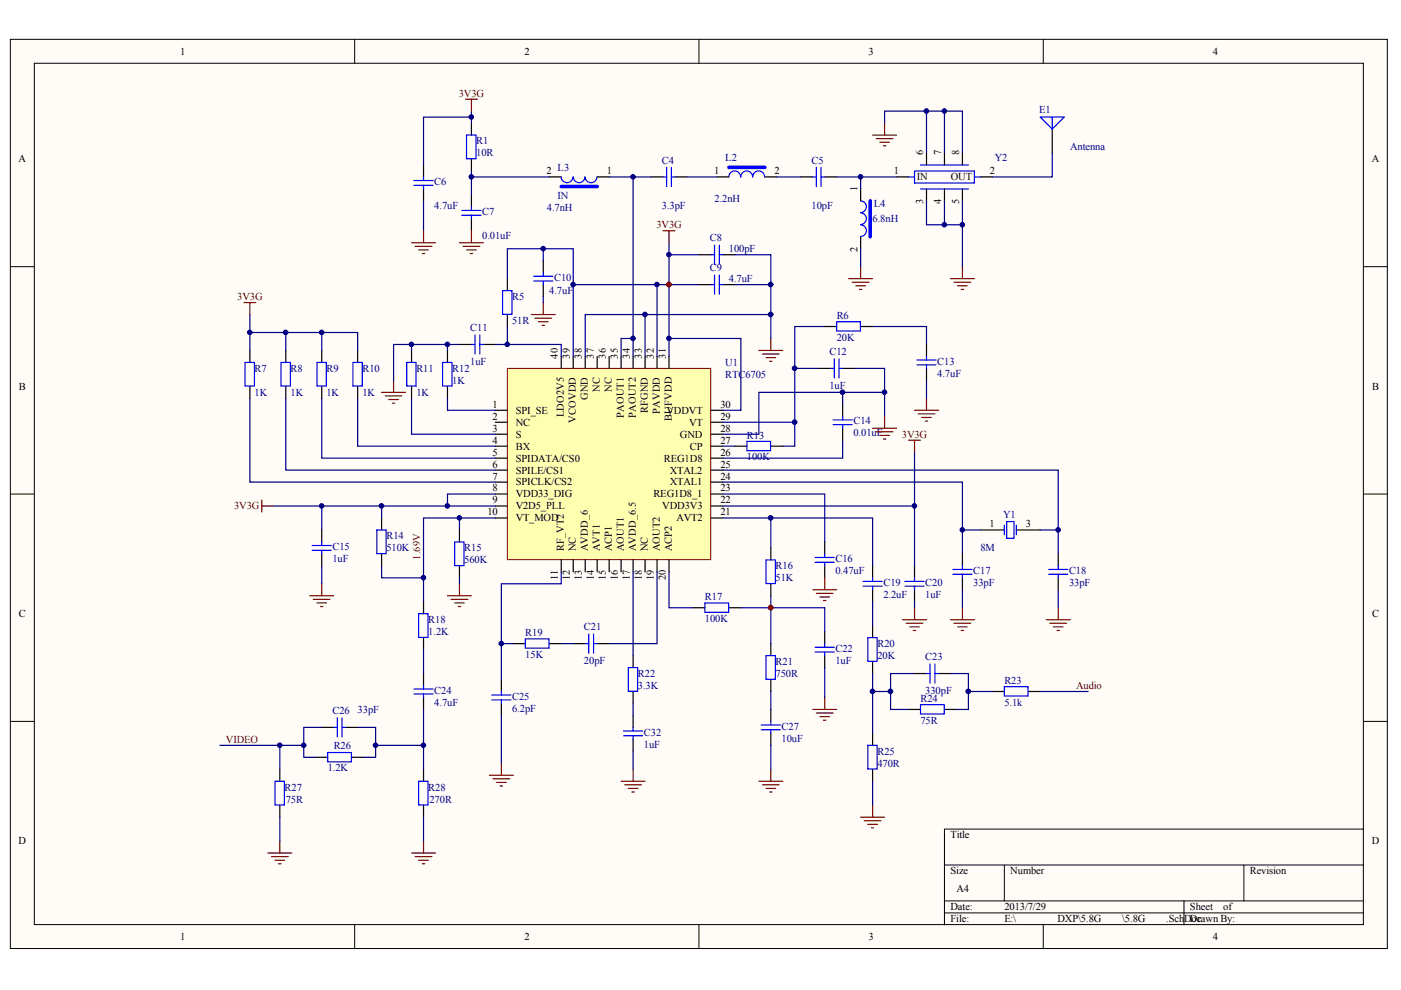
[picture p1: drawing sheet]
<svg xmlns="http://www.w3.org/2000/svg" width="297mm" height="210mm" viewBox="0 0 297 210" stroke-linecap="round" stroke-linejoin="round" font-family="sans-serif">
<g fill="#fffcf8" stroke="#000" stroke-width=".21">
<path d="M2.2 8.3h291.9v192.8h-291.9z"/>
<path d="M7.3 13.4h281.8v182.6h-281.8z"/>
</g>
<g fill="none" stroke="#000" stroke-width=".21">
<path d="M75.2 8.3v5.1M148.2 8.3v5.1M221.2 8.3v5.1M2.2 56.5h5.1M289.1 56.5h5.1M2.2 104.8h5.1M289.1 104.8h5.1M2.2 153h5.1M289.1 153h5.1M289.1 175.8h-88.9v20.3M75.2 196.1v5.1M148.2 196.1v5.1"/>
<path d="M200.2 183.4h88.9M200.2 191h88.9M200.2 193.6h88.9M212.9 183.4v7.6M221.2 196.1v5.1M251 191v5.1M263.7 183.4v7.6"/>
</g>
<g fill="#000080" stroke="#000080" stroke-width=".21">
<circle cx="141.8" cy="60.3" r=".48"/>
<circle cx="163.4" cy="128.8" r=".49"/>
</g>
<path d="M107.6 78.1h43.1v40.6h-43.1z" fill="#ffffb0" stroke="#800000" stroke-width=".21"/>
<g fill="none" stroke="#000" stroke-width=".25">
<path d="M89.8 35v2.5M100 26.1v2.5M100 33.7v2.5M116.5 37.5h2.5M126.6 37.5h2.6M138 37.5h2.6M143.1 37.5h2.6M152 37.5h2.5M162.2 37.5h2.5M169.8 37.5h2.5M174.9 37.5h2.5M190.1 37.5h2.5"/>
<path d="M196.4 32.4v2.6M200.2 32.4v2.6M204.1 32.4v2.6M207.9 37.5h2.5M223.1 27.4v5M89.8 40.1v2.5M100 41.3v2.6M100 46.4v2.5M107.6 59.1v2.5M115.2 55.3v2.5M148.2 54h2.5M153.3 54h2.5"/>
<path d="M182.5 40.1v2.5M182.5 50.2v2.5M196.4 40.1v2.5M200.2 40.1v2.5M204.1 40.1v2.5M53 74.3v2.5M60.6 74.3v2.5M68.2 74.3v2.5M75.8 74.3v2.5M87.3 74.3v2.5M94.9 74.3v2.5M97.4 73h2.6"/>
<path d="M102.5 73h2.5M107.6 66.7v2.5M115.2 60.4v2.5M119 75.6v2.5M121.5 75.6v2.5M124.1 75.6v2.5M126.6 75.6v2.5M129.2 75.6v2.5M131.7 75.6v2.5M134.2 75.6v2.5M136.8 75.6v2.5M139.3 75.6v2.5"/>
<path d="M141.8 75.6v2.5M148.2 60.4h2.5M153.3 60.4h2.5M173.6 78.1h2.5M174.9 69.2h2.5M178.7 78.1h2.5M182.5 69.2h2.5M196.4 73v2.6M196.4 78.1v2.5M53 81.9v2.6M60.6 81.9v2.6M68.2 81.9v2.6"/>
<path d="M75.8 81.9v2.6M87.3 81.9v2.6M94.9 81.9v2.6M105 87h2.6M105 89.5h2.6M105 92.1h2.6M105 94.6h2.6M105 97.1h2.6M105 99.7h2.6M150.7 87h2.6M150.7 89.5h2.6M150.7 92.1h2.6"/>
<path d="M150.7 94.6h2.6M150.7 97.1h2.6M150.7 99.7h2.6M155.8 94.6h2.5M163.4 94.6h2.6M178.7 85.7v2.6M178.7 90.8v2.5M68.2 112.4v2.5M68.2 117.4v2.6M80.9 109.8v2.6M80.9 117.4v2.6M97.4 112.4v2.5"/>
<path d="M97.4 120v2.5M105 102.2h2.6M105 104.8h2.6M105 107.3h2.6M105 109.8h2.6M119 118.7v2.5M121.5 118.7v2.5M124.1 118.7v2.5M126.6 118.7v2.5M129.2 118.7v2.5M131.7 118.7v2.5M134.2 118.7v2.5"/>
<path d="M136.8 118.7v2.5M139.3 118.7v2.5M141.8 118.7v2.5M150.7 102.2h2.6M150.7 104.8h2.6M150.7 107.3h2.6M150.7 109.8h2.6M163.4 116.2v2.5M174.9 114.9v2.5M174.9 120v2.5M185 120v2.5M193.9 120v2.5"/>
<path d="M204.1 117.4v2.6M207.9 112.4h5M215.5 112.4h5.1M224.4 117.4v2.6M89.8 127.6v2.5M89.8 135.2v2.5M108.8 136.5h2.6M116.5 136.5h2.5M121.5 136.5h2.6M126.6 136.5h2.6M134.2 139v2.5M146.9 128.9h2.6"/>
<path d="M154.5 128.9h2.6M163.4 123.8v2.5M163.4 136.5v2.5M174.9 133.9v2.6M174.9 139v2.5M185 125v2.6M185 132.7v2.5M193.9 125v2.6M204.1 122.5v2.5M224.4 122.5v2.5M68.2 154.2h2.6M73.3 154.2h2.5"/>
<path d="M89.8 142.8v2.5M89.8 147.9v2.5M106.3 144.1v2.5M106.3 149.2v2.5M134.2 146.6v2.6M134.2 151.7v2.5M134.2 156.8v2.5M163.4 144.1v2.5M163.4 150.4v2.6M163.4 155.5v2.5M185 140.3v2.5M185 155.5v2.5"/>
<path d="M192.6 150.4h2.6M193.9 142.8h2.5M199 142.8h2.5M200.2 150.4h2.6M210.4 146.6h2.5M218 146.6h2.6M59.3 163.1v2.5M59.3 170.7v2.6M66.9 160.6h2.6M74.6 160.6h2.5M89.8 163.1v2.5M89.8 170.7v2.6"/>
<path d="M185 163.1v2.5"/>
</g>
<g fill="none" stroke="#00f" stroke-width=".25">
<path d="M87.8 39.3h4M87.8 38.3h4M89.8 37.5v.8M89.8 39.3v.8M98.9 28.6h2v5.1h-2zM121.5 37.5a1.26 1.26 0 0 1-1.3 1.2 1.26 1.26 0 0 1-1.2-1.2M126.6 37.5a1.26 1.26 0 0 1-1.3 1.2 1.26 1.26 0 0 1-1.3-1.2 1.26 1.26 0 0 1-1.2 1.2 1.26 1.26 0 0 1-1.3-1.2M140.6 37.5h.7M141.3 35.5v4M142.4 37.5h.7M142.4 35.5v4M157 37.5a1.26 1.26 0 0 0-1.2-1.3 1.26 1.26 0 0 0-1.3 1.3"/>
<path d="M159.6 37.5a1.24 1.24 0 0 0-1.3-1.3 1.24 1.24 0 0 0-1.2 1.3M162.1 37.5a1.26 1.26 0 0 0-1.3-1.3 1.26 1.26 0 0 0-1.2 1.3M172.3 37.5h.8M173.1 35.5v4M174.1 37.5h.8M174.1 35.5v4M192.6 37.5h1.3M193.9 36.2h12.7v2.6h-12.7zM195.2 35h10.1M206.6 37.5h1.3M220.6 24.8h5l-2.5 2.6zM223.1 24.8v2.6"/>
<path d="M97.9 45.6h4.1M97.9 44.6h4.1M100 43.9v.7M100 45.6v.8M113.2 58.6h4M113.2 59.6h4M115.2 57.8v.8M115.2 59.6v.8M150.7 54h.8M151.5 52v4M151.5 58.3v4.1M152.5 52v4"/>
<path d="M152.5 58.3v4.1M152.5 54h.8M182.5 42.6a1.24 1.24 0 0 1 1.2 1.2 1.24 1.24 0 0 1-1.2 1.3M182.5 45.1a1.24 1.24 0 0 1 1.2 1.3 1.24 1.24 0 0 1-1.2 1.2M182.5 47.7a1.24 1.24 0 0 1 1.2 1.2 1.24 1.24 0 0 1-1.2 1.3M195.2 40.1h10.1M52 76.8h1.9v5.1h-1.9zM59.6 76.8h2v5.1h-2zM67.2 76.8h2v5.1h-2zM74.8 76.8h2v5.1h-2zM86.2 76.8h2v5.1h-2zM93.8 76.8h2v5.1h-2z"/>
<path d="M100 73h.7M100.7 71v4.1M101.7 71v4.1M101.7 73h.8M106.6 61.6h1.9v5h-1.9zM150.7 60.4h.8M152.5 60.4h.8M176.1 78.1h.8M176.9 76.1v4M177.4 68.2h5v2h-5zM177.9 76.1v4M177.9 78.1h.8"/>
<path d="M194.4 76.3h4.1M194.4 77.3h4.1M196.4 75.6v.7M196.4 77.3v.8M158.3 93.6h5.1v2h-5.1zM176.6 89h4.1M176.6 90h4.1M178.7 88.3v.7M178.7 90v.8M66.2 115.7h4M66.2 116.7h4M68.2 114.9v.8"/>
<path d="M68.2 116.7v.7M79.9 112.4h2v5h-2zM96.4 114.9h2v5h-2zM162.4 118.7h2v5h-2zM172.8 118.2h4.1M172.8 119.2h4.1M174.9 117.4v.8M174.9 119.2v.8M204.1 120v.7M212.9 111.3v2.1M213.4 110.6h1.6v3.5h-1.6zM215.5 111.3v2.1"/>
<path d="M224.4 120v.7M88.8 130.1h2v5h-2zM111.4 135.4h5v2h-5zM124.1 136.5h.7M124.8 134.4v4.1M125.8 134.4v4.1M125.8 136.5h.8M149.4 127.8h5.1v2h-5.1zM162.4 139h2v5h-2zM172.8 137.2h4.1M172.8 138.2h4.1M174.9 136.5v.7"/>
<path d="M174.9 138.2v.8M183 123.3h4M183 124.3h4M184 135.2h2v5h-2zM185 122.5v.8M185 124.3v.7M191.9 123.3h4M191.9 124.3h4M193.9 122.5v.8M193.9 124.3v.7M202 120.7h4.1M202 121.7h4.1"/>
<path d="M204.1 121.7v.8M222.3 120.7h4.1M222.3 121.7h4.1M224.4 121.7v.8M69.5 159.6h5v1.9h-5zM70.8 154.2h.7M71.5 152.2v4.1M72.5 152.2v4.1M72.5 154.2h.8M87.8 146.1h4M87.8 147.1h4M89.8 145.3v.8"/>
<path d="M89.8 147.1v.8M104.3 148.4h4M104.3 147.4h4M106.3 146.6v.8M106.3 148.4v.8M132.2 155h4.1M132.2 156h4.1M133.2 141.5h2v5.1h-2zM134.2 154.2v.8M134.2 156v.8M161.4 154.7h4.1M161.4 153.7h4.1"/>
<path d="M163.4 153v.7M163.4 154.7v.8M184 158h2v5.1h-2zM195.2 149.4h5v2h-5zM196.4 142.8h.8M197.2 140.8v4M198.2 140.8v4M198.2 142.8h.8M212.9 145.6h5.1v2h-5.1zM58.3 165.6h2v5.1h-2zM88.8 165.6h2v5.1h-2z"/>
</g>
<g fill="none" stroke="#000080" stroke-width=".25">
<path d="M100 24.8h-10.2v10.2M100 37.5h16.5M100 23.6v2.5M100 36.2v5.1M129.2 37.5h5M138 37.5h-3.8v34.3M145.7 37.5h6.3M164.7 37.5h5.1M177.4 37.5h12.7M182.5 37.5v2.6M196.4 32.4v-8.8h7.7v8.8M196.4 23.6h-8.9v2.5"/>
<path d="M200.2 23.6v8.8M223.1 32.4v5.1h-12.7M89.8 42.6v6.3M115.2 55.3v-2.6h6.3v7.7M115.2 52.7h-7.6v6.4M141.8 51.5v24.1M141.8 54h6.4M155.8 54h7.6v6.4M182.5 52.7v3.8M196.4 42.6v5.1h7.7v-5.1M200.2 42.6v5.1M204.1 47.7v8.8"/>
<path d="M53 74.3v-3.8h22.8v3.8M53 66.7v3.8M60.6 70.5v3.8M68.2 70.5v3.8M87.3 73h-3.9v7.6M94.9 73v1.3M97.4 73h-10.1v1.3M105 73h2.6M107.6 69.2v3.8h11.4v2.6M115.2 62.9v1.3M131.7 75.6v-3.8h2.5v3.8M136.8 66.7h-12.7v8.9"/>
<path d="M139.3 60.4h-17.8v15.2M141.8 71.8h15.3v15.2h-3.8M148.2 60.4h-8.9v15.2M155.8 60.4h7.6v11.4M163.4 66.7h-26.6v8.9M168.5 78.1h5.1M174.9 69.2h-6.4v20.3h-15.2M181.2 78.1h6.3v5.1M185 69.2h11.4v3.8M53 84.5v17.7h52M60.6 84.5v15.2h44.4M68.2 84.5v12.6h36.8"/>
<path d="M75.8 84.5v10.1h29.2M87.3 84.5v7.6h17.7M94.9 84.5v2.5h10.1M153.3 99.7h71.1v12.7M153.3 94.6h2.5M168.5 89.5v5.1h-2.5M178.7 93.3v3.8h-25.4M178.7 85.7v-2.5h8.8v5.1M178.7 83.2h-17.8v8.9h-7.6M193.9 95.9v11.4h-40.6M196.4 80.6v3.9M58.1 107.3h46.9"/>
<path d="M68.2 107.3v5.1M68.2 120v3.8M80.9 120v2.5h8.9M80.9 107.3v2.5M97.4 109.8v2.6M105 104.8h-10.1v2.5M105 109.8h-15.2v17.8M153.3 109.8h31.7v10.2M153.3 102.2h50.8v10.2M153.3 104.8h21.6v10.1M163.4 109.8v6.4M193.9 107.3v12.7"/>
<path d="M207.9 112.4h-3.8v5M220.6 112.4h3.8v5M89.8 137.7v5.1M97.4 122.5v1.3M106.3 136.5v7.6M119 121.2v2.6h-12.7v12.7h2.5M119 136.5h2.5M134.2 121.2v17.8M139.3 121.2v15.3h-10.1M141.8 121.2v7.7h5.1M157.1 128.9h17.8v5M163.4 126.3v10.2"/>
<path d="M185 127.6v5.1M193.9 127.6v1.3M204.1 125v3.9M224.4 125v3.9M46.6 158h12.7M64.4 158h-5.1v5.1M68.2 154.2h-3.8v6.4h2.5M75.8 154.2h3.8v6.4h-2.5M79.6 158h10.2v5.1M89.8 150.4v7.6M106.3 151.7v10.1M134.2 149.2v2.5"/>
<path d="M134.2 159.3v3.8M163.4 146.6v3.8M163.4 158v5.1M174.9 141.5v6.4M185 142.8v3.8h3.8M185 146.6v8.9M193.9 142.8h-5.1v7.6h3.8M201.5 142.8h3.8v7.6h-2.5M205.3 146.6h5.1M220.6 146.6h10.1M59.3 173.3v5M89.8 173.3v5"/>
<path d="M185 165.6v5.1"/>
</g>
<path d="M119 39.5h7.6M154.5 35.5h7.7M184.5 42.6v7.6" fill="none" stroke="#00f" stroke-width=".76"/>
<g fill="none" stroke="#800000" stroke-width=".25">
<path d="M98.7 21h2.5M100 21v2.6M185 28.6h5.1M185.8 29.4h3.5M186.5 30.2h2.1M187.3 30.9h.5M187.5 26.1v2.5M87.3 51.5h5M88 52.2h3.6M88.8 53h2M89.5 53.8h.5M89.8 48.9v2.6"/>
<path d="M97.4 51.5h5.1M98.2 52.2h3.5M98.9 53h2.1M99.7 53.8h.5M100 48.9v2.6M140.6 48.9h2.5M141.8 48.9v2.6M179.9 59.1h5.1M180.7 59.8h3.5M182.5 56.5v2.6M201.5 59.1h5.1M202.3 59.8h3.5"/>
<path d="M204.1 56.5v2.6M51.7 64.2h2.5M53 64.2v2.5M112.6 66.7h5.1M113.4 67.5h3.6M114.2 68.2h2M114.9 69h.5M115.2 64.2v2.5M160.9 74.3h5.1M161.7 75.1h3.5M162.4 75.8h2M163.2 76.6h.5"/>
<path d="M163.4 71.8v2.5M181.5 60.6h2M182.2 61.4h.5M203 60.6h2.1M203.8 61.4h.5M80.9 83.2h5.1M81.7 83.9h3.5M82.4 84.7h2.1M83.2 85.5h.5M83.4 80.6v2.6M185 90.8h5.1M185.8 91.6h3.5"/>
<path d="M186.5 92.3h2.1M187.3 93.1h.5M187.5 88.3v2.5M192.6 93.3h2.6M193.9 93.3v2.6M193.9 87h5.1M194.7 87.8h3.5M195.4 88.5h2.1M196.2 89.3h.5M196.4 84.5v2.5M55.5 106v2.6M55.5 107.3h2.6"/>
<path d="M65.7 126.3h5.1M66.4 127.1h3.6M67.2 127.8h2M68 128.6h.5M68.2 123.8v2.5M94.9 126.3h5.1M95.6 127.1h3.6M96.4 127.8h2M97.2 128.6h.5M97.4 123.8v2.5M172.3 125h5.1M173.1 125.8h3.5"/>
<path d="M173.8 126.6h2.1M174.6 127.3h.5M174.9 122.5v2.5M191.4 131.4h5M192.1 132.2h3.6M192.9 132.9h2M193.6 133.7h.6M193.9 128.9v2.5M201.5 131.4h5.1M202.3 132.2h3.5M203 132.9h2.1M203.8 133.7h.5"/>
<path d="M204.1 128.9v2.5M221.8 131.4h5.1M222.6 132.2h3.5M223.3 132.9h2.1M224.1 133.7h.5M224.4 128.9v2.5M172.3 150.4h5.1M173.1 151.2h3.5M173.8 151.9h2.1M174.6 152.7h.5M174.9 147.9v2.5M59.3 178.3v2.6"/>
<path d="M89.8 178.3v2.6M103.8 164.4h5M104.5 165.1h3.6M105.3 165.9h2M106 166.7h.6M106.3 161.8v2.6M131.7 165.6h5.1M132.5 166.4h3.5M133.2 167.2h2M134 167.9h.5M134.2 163.1v2.5M160.9 165.6h5.1"/>
<path d="M161.7 166.4h3.5M162.4 167.2h2M163.2 167.9h.5M163.4 163.1v2.5M182.5 173.3h5M183.2 174h3.6M184 174.8h2M184.8 175.5h.5M185 170.7v2.6M56.8 180.9h5.1M57.5 181.6h3.6M58.3 182.4h2"/>
<path d="M59.1 183.1h.5M87.3 180.9h5M88 181.6h3.6M88.8 182.4h2M89.5 183.1h.5"/>
</g>
<g fill="#800000" stroke="#800000" stroke-width=".21">
<circle cx="141.8" cy="60.3" r=".48"/>
<circle cx="163.4" cy="128.8" r=".49"/>
</g>
<g fill="#000080" stroke="#000080" stroke-width=".21">
<circle cx="53" cy="70.5" r=".48"/>
<circle cx="59.3" cy="158" r=".48"/>
<circle cx="60.6" cy="70.5" r=".49"/>
<circle cx="64.4" cy="158" r=".48"/>
<circle cx="68.2" cy="107.3" r=".48"/>
<circle cx="68.2" cy="70.5" r=".48"/>
<circle cx="79.6" cy="158" r=".48"/>
<circle cx="80.9" cy="107.3" r=".49"/>
<circle cx="87.2" cy="73" r=".48"/>
<circle cx="89.8" cy="158" r=".48"/>
<circle cx="89.8" cy="122.5" r=".48"/>
<circle cx="94.8" cy="107.3" r=".48"/>
<circle cx="94.8" cy="73" r=".48"/>
<circle cx="97.4" cy="109.8" r=".48"/>
<circle cx="99.9" cy="37.5" r=".48"/>
<circle cx="99.9" cy="24.8" r=".48"/>
<circle cx="106.3" cy="136.4" r=".48"/>
<circle cx="107.5" cy="73" r=".48"/>
<circle cx="115.2" cy="52.7" r=".48"/>
<circle cx="121.5" cy="60.3" r=".48"/>
<circle cx="134.2" cy="71.7" r=".48"/>
<circle cx="134.2" cy="37.5" r=".48"/>
<circle cx="136.7" cy="66.7" r=".48"/>
<circle cx="139.3" cy="60.3" r=".48"/>
<circle cx="141.8" cy="71.7" r=".48"/>
<circle cx="141.8" cy="54" r=".48"/>
<circle cx="163.4" cy="109.8" r=".49"/>
<circle cx="163.4" cy="66.7" r=".49"/>
<circle cx="163.4" cy="60.3" r=".49"/>
<circle cx="168.5" cy="89.5" r=".49"/>
<circle cx="168.5" cy="78.1" r=".49"/>
<circle cx="178.6" cy="83.2" r=".49"/>
<circle cx="182.4" cy="37.5" r=".48"/>
<circle cx="185" cy="146.6" r=".48"/>
<circle cx="187.5" cy="83.2" r=".48"/>
<circle cx="188.8" cy="146.6" r=".49"/>
<circle cx="193.9" cy="107.3" r=".48"/>
<circle cx="196.4" cy="23.5" r=".48"/>
<circle cx="200.2" cy="47.6" r=".48"/>
<circle cx="200.2" cy="23.5" r=".48"/>
<circle cx="204" cy="112.3" r=".48"/>
<circle cx="204" cy="47.6" r=".48"/>
<circle cx="205.3" cy="146.6" r=".49"/>
<circle cx="224.3" cy="112.3" r=".48"/>
</g>
<g font-size="2.2">
<text x="38.2" y="11.6">1</text>
<text x="111.2" y="11.6">2</text>
<text x="184.2" y="11.6">3</text>
<text x="257.2" y="11.6">4</text>
<text x="3.9" y="34.4">A</text>
<text x="195.7" y="32.9" transform="rotate(-90 195.7 32.9)">6</text>
<text x="199.5" y="32.9" transform="rotate(-90 199.5 32.9)">7</text>
<text x="203.4" y="32.9" transform="rotate(-90 203.4 32.9)">8</text>
<text x="290.9" y="34.4">A</text>
<text x="115.9" y="37">2</text>
<text x="128.6" y="37">1</text>
<text x="151.4" y="37">1</text>
<text x="164.2" y="37">2</text>
<text x="181.8" y="40.6" transform="rotate(-90 181.8 40.6)">1</text>
<text x="189.5" y="37">1</text>
<text x="194.4" y="38.2">IN</text>
<text x="201.6" y="38.2">OUT</text>
<text x="209.9" y="37">2</text>
<text x="195.7" y="43.2" transform="rotate(-90 195.7 43.2)">3</text>
<text x="199.5" y="43.2" transform="rotate(-90 199.5 43.2)">4</text>
<text x="203.4" y="43.2" transform="rotate(-90 203.4 43.2)">5</text>
<text x="181.8" y="53.4" transform="rotate(-90 181.8 53.4)">2</text>
<text x="118.3" y="76.1" transform="rotate(-90 118.3 76.1)">40</text>
<text x="120.8" y="76.1" transform="rotate(-90 120.8 76.1)">39</text>
<text x="123.4" y="76.1" transform="rotate(-90 123.4 76.1)">38</text>
<text x="125.9" y="76.1" transform="rotate(-90 125.9 76.1)">37</text>
<text x="128.5" y="76.1" transform="rotate(-90 128.5 76.1)">36</text>
<text x="131" y="76.1" transform="rotate(-90 131 76.1)">35</text>
<text x="133.5" y="76.1" transform="rotate(-90 133.5 76.1)">34</text>
<text x="136.1" y="76.1" transform="rotate(-90 136.1 76.1)">33</text>
<text x="138.6" y="76.1" transform="rotate(-90 138.6 76.1)">32</text>
<text x="141.1" y="76.1" transform="rotate(-90 141.1 76.1)">31</text>
<text x="4" y="82.6">B</text>
<text x="127.2" y="83.1" transform="rotate(-90 127.2 83.1)">NC</text>
<text x="129.7" y="83.1" transform="rotate(-90 129.7 83.1)">NC</text>
<text x="290.9" y="82.6">B</text>
<text x="104.4" y="86.4">1</text>
<text x="104.4" y="89">2</text>
<text x="109.3" y="87.7">SPI_SE</text>
<text x="119.6" y="88.5" transform="rotate(-90 119.6 88.5)">LDO2V5</text>
<text x="122.1" y="89.6" transform="rotate(-90 122.1 89.6)">VCOVDD</text>
<text x="124.6" y="84.8" transform="rotate(-90 124.6 84.8)">GND</text>
<text x="132.3" y="88.6" transform="rotate(-90 132.3 88.6)">PAOUT1</text>
<text x="134.8" y="88.6" transform="rotate(-90 134.8 88.6)">PAOUT2</text>
<text x="137.3" y="87.6" transform="rotate(-90 137.3 87.6)">RFGND</text>
<text x="139.9" y="87.8" transform="rotate(-90 139.9 87.8)">PAVDD</text>
<text x="141.3" y="87.7">VDDVT</text>
<text x="142.4" y="89.2" transform="rotate(-90 142.4 89.2)">BUFVDD</text>
<text x="152.8" y="89">29</text>
<text x="152.8" y="86.4">30</text>
<text x="104.4" y="91.5">3</text>
<text x="104.4" y="94.1">4</text>
<text x="109.3" y="90.2">NC</text>
<text x="109.3" y="92.8">S</text>
<text x="109.3" y="95.3">BX</text>
<text x="144.1" y="92.8">GND</text>
<text x="146.1" y="90.2">VT</text>
<text x="146.3" y="95.3">CP</text>
<text x="152.8" y="94.1">27</text>
<text x="152.8" y="91.5">28</text>
<text x="104.4" y="96.6">5</text>
<text x="104.4" y="99.1">6</text>
<text x="104.4" y="101.7">7</text>
<text x="109.3" y="97.9">SPIDATA/CS0</text>
<text x="109.3" y="100.4">SPILE/CS1</text>
<text x="140.7" y="97.9">REG1D8</text>
<text x="142" y="100.4">XTAL2</text>
<text x="152.8" y="101.7">24</text>
<text x="152.8" y="99.1">25</text>
<text x="152.8" y="96.6">26</text>
<text x="104.4" y="104.2">8</text>
<text x="104.4" y="106.7">9</text>
<text x="109.3" y="102.9">SPICLK/CS2</text>
<text x="109.3" y="105.5">VDD33_DIG</text>
<text x="138.5" y="105.5">REG1D8_1</text>
<text x="142" y="102.9">XTAL1</text>
<text x="152.8" y="106.7">22</text>
<text x="152.8" y="104.2">23</text>
<text x="103.3" y="109.3">10</text>
<text x="109.3" y="108">V2D5_PLL</text>
<text x="109.3" y="110.5">VT_MOD</text>
<text x="140.4" y="108">VDD3V3</text>
<text x="143.4" y="110.5">AVT2</text>
<text x="152.8" y="109.3">21</text>
<text x="209.8" y="111.8">1</text>
<text x="217.5" y="111.8">3</text>
<text x="119.6" y="116.9" transform="rotate(-90 119.6 116.9)">RF_VT2</text>
<text x="122.1" y="116.9" transform="rotate(-90 122.1 116.9)">NC</text>
<text x="124.6" y="116.9" transform="rotate(-90 124.6 116.9)">AVDD_6</text>
<text x="127.2" y="116.9" transform="rotate(-90 127.2 116.9)">AVT1</text>
<text x="129.7" y="116.9" transform="rotate(-90 129.7 116.9)">ACP1</text>
<text x="132.3" y="116.9" transform="rotate(-90 132.3 116.9)">AOUT1</text>
<text x="134.8" y="116.9" transform="rotate(-90 134.8 116.9)">AVDD_6.5</text>
<text x="137.3" y="116.9" transform="rotate(-90 137.3 116.9)">NC</text>
<text x="139.9" y="116.9" transform="rotate(-90 139.9 116.9)">AOUT2</text>
<text x="142.4" y="116.9" transform="rotate(-90 142.4 116.9)">ACP2</text>
<text x="118.3" y="123" transform="rotate(-90 118.3 123)">11</text>
<text x="120.8" y="123" transform="rotate(-90 120.8 123)">12</text>
<text x="123.4" y="123" transform="rotate(-90 123.4 123)">13</text>
<text x="125.9" y="123" transform="rotate(-90 125.9 123)">14</text>
<text x="128.5" y="123" transform="rotate(-90 128.5 123)">15</text>
<text x="131" y="123" transform="rotate(-90 131 123)">16</text>
<text x="133.5" y="123" transform="rotate(-90 133.5 123)">17</text>
<text x="136.1" y="123" transform="rotate(-90 136.1 123)">18</text>
<text x="138.6" y="123" transform="rotate(-90 138.6 123)">19</text>
<text x="141.1" y="123" transform="rotate(-90 141.1 123)">20</text>
<text x="4" y="130.8">C</text>
<text x="290.9" y="130.8">C</text>
<text x="3.9" y="179">D</text>
<text x="201.5" y="177.8">Title</text>
<text x="290.9" y="179">D</text>
<text x="201.5" y="185.4">Size</text>
<text x="214.2" y="185.4">Number</text>
<text x="265" y="185.4">Revision</text>
<text x="202.8" y="189.2">A4</text>
<text x="201.5" y="193">Date:</text>
<text x="201.5" y="195.5">File:</text>
<text x="212.9" y="193">2013/7/29</text>
<text x="212.9" y="195.5">E:\</text>
<text x="224.2" y="195.5">DXP\5.8G</text>
<text x="237.9" y="195.5">\5.8G</text>
<text x="247.2" y="195.5">.Sch</text>
<text x="251.1" y="195.5">DDrawn By:</text>
<text x="252.3" y="193">Sheet</text>
<text x="252.6" y="195.5">oc</text>
<text x="259.3" y="193">of</text>
<text x="38.2" y="199.3">1</text>
<text x="111.2" y="199.3">2</text>
<text x="184.2" y="199.3">3</text>
<text x="257.2" y="199.3">4</text>
</g>
<g font-size="2.2" fill="#800000">
<text x="97.3" y="20.5">3V3G</text>
<text x="139.2" y="48.4">3V3G</text>
<text x="50.3" y="63.6">3V3G</text>
<text x="191.2" y="92.8">3V3G</text>
<text x="49.7" y="108">3V3G</text>
<text x="89.1" y="118.7" transform="rotate(-90 89.1 118.7)">1.69V</text>
<text x="228.2" y="146.1">Audio</text>
<text x="47.9" y="157.5">VIDEO</text>
</g>
<g font-size="2.2" fill="#000080">
<text x="220.3" y="24">E1</text>
<text x="101" y="33.2">10R</text>
<text x="101" y="30.6">R1</text>
<text x="140.3" y="34.7">C4</text>
<text x="153.8" y="34.2">L2</text>
<text x="172.1" y="34.7">C5</text>
<text x="210.9" y="34.2">Y2</text>
<text x="226.9" y="31.9">Antenna</text>
<text x="92.1" y="39.3">C6</text>
<text x="118.2" y="36.2">L3</text>
<text x="92.1" y="44.3">4.7uF</text>
<text x="102.2" y="45.6">C7</text>
<text x="115.9" y="44.8">4.7nH</text>
<text x="118.2" y="42.3">IN</text>
<text x="140.3" y="44.3">3.3pF</text>
<text x="151.5" y="42.8">2.2nH</text>
<text x="172.1" y="44.3">10pF</text>
<text x="185" y="47.1">6.8nH</text>
<text x="185.3" y="43.8">L4</text>
<text x="102.2" y="50.7">0.01uF</text>
<text x="150.5" y="51.2">C8</text>
<text x="154.5" y="53.5">100pF</text>
<text x="117.5" y="59.5">C10</text>
<text x="150.5" y="57.5">C9</text>
<text x="154.5" y="59.8">4.7uF</text>
<text x="108.6" y="63.6">R5</text>
<text x="116.5" y="62.3">4.7uF</text>
<text x="99.7" y="70.2">C11</text>
<text x="108.6" y="68.7">51R</text>
<text x="177.4" y="67.7">R6</text>
<text x="99.7" y="77.3">1uF</text>
<text x="153.8" y="77.6">U1</text>
<text x="175.9" y="75.3">C12</text>
<text x="177.4" y="72.2">20K</text>
<text x="198.7" y="77.3">C13</text>
<text x="54" y="83.9">1K</text>
<text x="54" y="78.8">R7</text>
<text x="61.6" y="83.9">1K</text>
<text x="61.6" y="78.8">R8</text>
<text x="69.2" y="83.9">1K</text>
<text x="69.2" y="78.8">R9</text>
<text x="76.8" y="83.9">1K</text>
<text x="76.8" y="78.8">R10</text>
<text x="88.3" y="83.9">1K</text>
<text x="88.3" y="78.8">R11</text>
<text x="95.9" y="81.4">1K</text>
<text x="95.9" y="78.8">R12</text>
<text x="153.8" y="80.1">RTC6705</text>
<text x="175.9" y="82.4">1uF</text>
<text x="198.7" y="79.8">4.7uF</text>
<text x="180.9" y="90">C14</text>
<text x="158.3" y="93">R13</text>
<text x="180.9" y="92.5">0.01uF</text>
<text x="158.3" y="97.6">100K</text>
<text x="212.7" y="109.8">Y1</text>
<text x="70.5" y="119.2">1uF</text>
<text x="70.5" y="116.6">C15</text>
<text x="81.9" y="116.9">510K</text>
<text x="81.9" y="114.4">R14</text>
<text x="98.4" y="119.4">560K</text>
<text x="98.4" y="116.9">R15</text>
<text x="177.1" y="119.2">C16</text>
<text x="207.9" y="116.9">8M</text>
<text x="164.4" y="123.2">51K</text>
<text x="164.4" y="120.7">R16</text>
<text x="177.1" y="121.7">0.47uF</text>
<text x="187.3" y="124.2">C19</text>
<text x="196.2" y="124.2">C20</text>
<text x="206.3" y="124.2">33pF</text>
<text x="206.3" y="121.7">C17</text>
<text x="226.7" y="124.2">33pF</text>
<text x="226.7" y="121.7">C18</text>
<text x="149.5" y="131.9">100K</text>
<text x="149.5" y="127.3">R17</text>
<text x="187.3" y="126.8">2.2uF</text>
<text x="196.2" y="126.8">1uF</text>
<text x="90.8" y="134.6">1.2K</text>
<text x="90.8" y="132.1">R18</text>
<text x="111.4" y="134.9">R19</text>
<text x="123.8" y="133.6">C21</text>
<text x="186" y="137.2">R20</text>
<text x="111.4" y="139.5">15K</text>
<text x="123.8" y="140.7">20pF</text>
<text x="135.2" y="143.5">R22</text>
<text x="164.4" y="143.5">750R</text>
<text x="164.4" y="141">R21</text>
<text x="177.1" y="140.7">1uF</text>
<text x="177.1" y="138.2">C22</text>
<text x="186" y="139.7">20K</text>
<text x="196.2" y="140">C23</text>
<text x="92.1" y="149.6">4.7uF</text>
<text x="92.1" y="147.1">C24</text>
<text x="108.6" y="148.3">C25</text>
<text x="135.2" y="146.1">3.3K</text>
<text x="195.2" y="148.9">R24</text>
<text x="196.2" y="147.1">330pF</text>
<text x="212.9" y="149.6">5.1k</text>
<text x="212.9" y="145.1">R23</text>
<text x="70.5" y="151.4">C26</text>
<text x="75.8" y="151.1">33pF</text>
<text x="108.6" y="150.9">6.2pF</text>
<text x="136.5" y="156">C32</text>
<text x="165.7" y="154.7">C27</text>
<text x="195.2" y="153.4">75R</text>
<text x="70.8" y="158.8">R26</text>
<text x="136.5" y="158.5">1uF</text>
<text x="165.7" y="157.2">10uF</text>
<text x="186" y="160">R25</text>
<text x="60.3" y="167.6">R27</text>
<text x="69.5" y="163.6">1.2K</text>
<text x="90.8" y="167.6">R28</text>
<text x="186" y="162.6">470R</text>
<text x="60.6" y="170.2">75R</text>
<text x="91.1" y="170.2">270R</text>
</g>
</svg>
